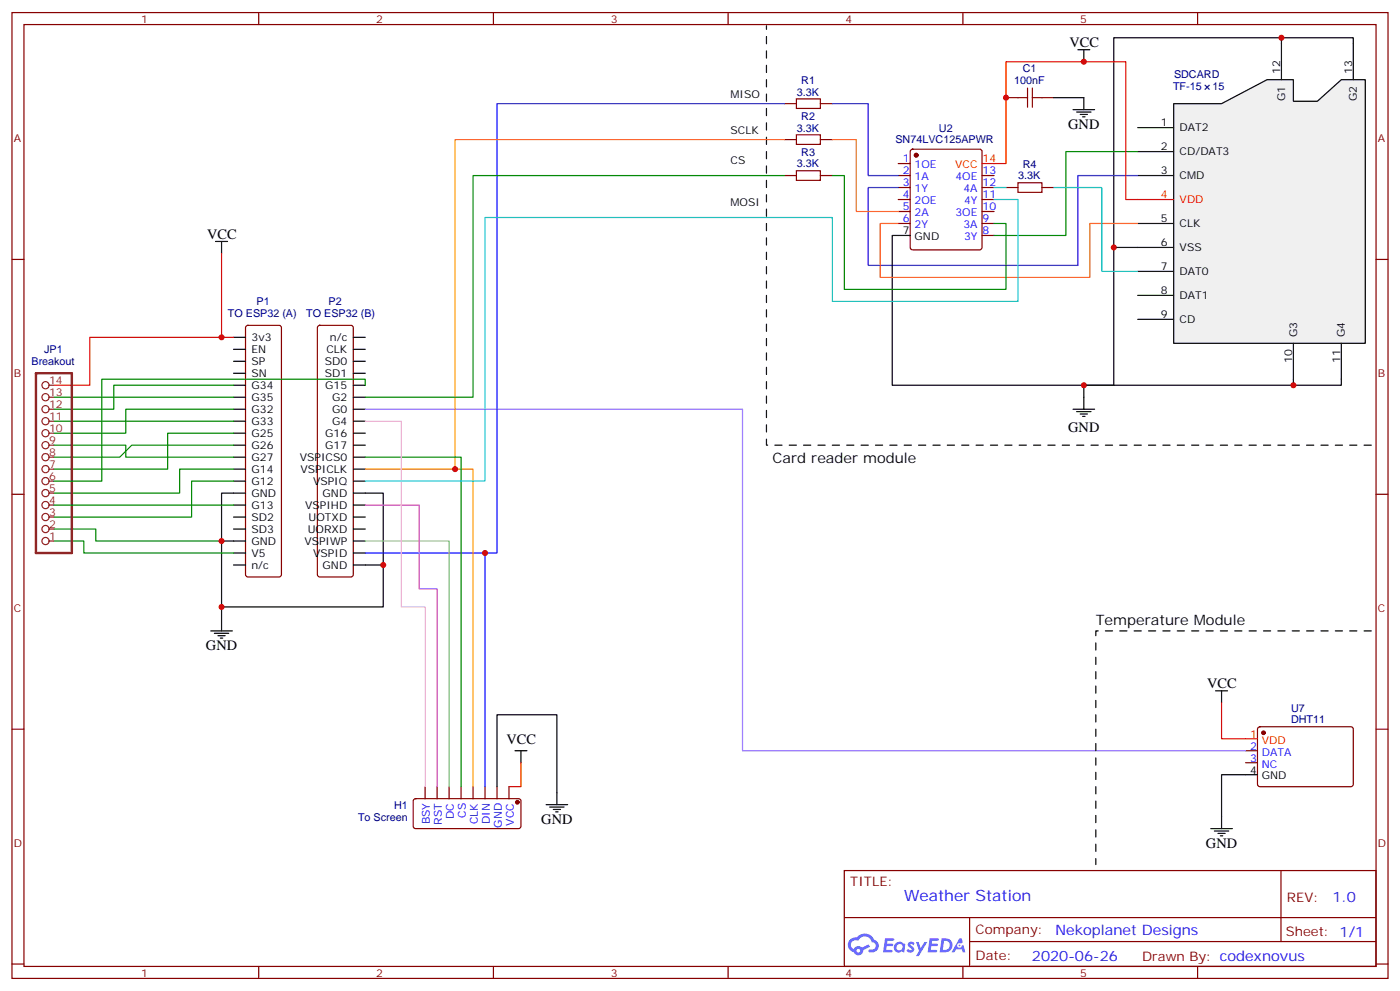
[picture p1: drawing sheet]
<svg xmlns="http://www.w3.org/2000/svg" width="412mm" height="292mm" viewBox="0 0 412 292" stroke-linecap="round" stroke-linejoin="round" font-family="sans-serif">
<g fill="none" stroke="#870000" stroke-width=".35">
<path d="M3.5 3.7h405.4v284.3h-405.4zM7.1 7.2h398.2v277.3h-398.2zM76.2 3.7v3.5M145.3 3.7v3.5M214.5 3.7v3.5M283.6 3.7v3.5M352.8 3.7v3.5M3.5 76.4h3.6M405.3 76.4h3.6M3.5 145.5h3.6M405.3 145.5h3.6M3.5 214.7h3.6"/>
<path d="M405.3 214.7h3.6M248.7 256.3h156.6v28.2h-156.6zM377.3 256.3v20.9M248.7 270.1h156.5M285.6 277.2h119.6M285.6 270.1v14.2M3.5 283.8h3.6M76.2 284.5v3.5M145.3 284.5v3.5M214.5 284.5v3.5M283.6 284.5v3.5M352.8 284.5v3.5"/>
<path d="M405.3 283.8h3.6"/>
</g>
<g fill="#5487ff">
<path d="M267.7 277.5a1.22 1.22 0 0 1 1.7 .2l-.4 .6a.47 .47 0 0 0-.3-.4 .47 .47 0 0 0-.5 .2l.1 .2a1.14 1.14 0 0 1 .8 1.8 1.14 1.14 0 0 1-1.9 0l-.2-.2 .5-.6 .7 .5a.29 .29 0 0 0 .3-.3 .29 .29 0 0 0-.2-.3 1.04 1.04 0 0 1-.6-1.7z"/>
<path d="M260.7 276.2h2.4l.3 .2-.2 .5-1.8 .1-.1 .8h1.5l.3 .4-.3 .4h-1.6l-.2 1.1h1.7l.2 .3-.2 .3-2.6 .1z"/>
<path d="M273.8 276.2h2.4l.3 .2-.1 .5-1.8 .1-.2 .8h1.6l.3 .4-.4 .4-1.6-.1-.1 1.1 1.7 .1 .2 .3-.2 .3-2.6 .1z"/>
<path d="M282.6 276.2h.7l.3 1.3-.6 .3a.69 .69 0 0 0-1 .3 .69 .69 0 0 0 .4 .9 .69 .69 0 0 0 .9-.6l.5-.2 .6 2.2h-.8l-.2-.9h-1.8l-.5 .9h-.8z"/>
<path d="M269.8 277.3h.8l.6 1.8 1.1-1.8h.9l-2.6 4.2h-.8l.9-1.5z"/>
<path d="M277.4 276.2l-.6 4.2h1.3a2.11 2.11 0 0 0 2.5-2.1 2.11 2.11 0 0 0-2.5-2.1zM278.1 277a1.39 1.39 0 0 1 1.7 1.4 1.39 1.39 0 0 1-1.8 1.2h-.3z"/>
<path d="M263.7 277.8a1.54 1.54 0 0 0-.1 2.2 1.54 1.54 0 0 0 2.2 .1l.6 .3 .3-2.3-.2-.3h-.4a1.49 1.49 0 0 0-2.4 0zM264 278.8a.94 .94 0 0 1 1.8 0 .94 .94 0 0 1-1.8 0z"/>
<path d="M250.4 276.6a2.18 2.18 0 0 0 1.1 3.7 1.44 1.44 0 0 0 1.6 .9 1.44 1.44 0 0 0 1.2-1.4l2-1.1-.5-.7-1.9 1a1.47 1.47 0 0 0-2.4 .4 1.39 1.39 0 0 1-.7-1.9 1.39 1.39 0 0 1 2-.5 2.12 2.12 0 0 1 2.2-1.3 2.12 2.12 0 0 1 1.9 1.7 1.14 1.14 0 0 1 1.1 1.4 1.14 1.14 0 0 1-1.7 .7 .43 .43 0 0 0-.5 .4 .43 .43 0 0 0 .4 .5 1.98 1.98 0 0 0 2.5-1.2 1.98 1.98 0 0 0-1.2-2.6 3.1 3.1 0 0 0-5.3-.6l-.9 .1zM252.3 279.9a.55 .55 0 0 1 1.1 0 .55 .55 0 0 1-1.1 0z"/>
<circle cx="282.6" cy="278.3" r=".26"/>
</g>
<g fill="none" stroke="#870000" stroke-width=".35">
<path d="M231.1 30.5h3.5M241.7 30.5h3.5M296.3 28.8h3.6M306.9 28.8h3.5M231.1 41.1h3.5M231.1 51.7h3.5M241.7 41.1h3.5M241.7 51.7h3.5M264.6 51.7h3.5M264.6 55.2h3.5M264.6 48.2h3.5M264.6 58.7h3.5"/>
<path d="M268.3 44.1l.5-.2h19.8l.5 .2 .2 .5v28.2l-.3 .5-.4 .3h-19.8l-.5-.3-.2-.5v-28.2zM289.3 51.7h3.5M289.3 55.2h3.5M289.3 58.7h3.5M296.3 55.2h3.6M306.9 55.2h3.5M264.6 62.3h3.5M264.6 65.8h3.5M289.3 62.3h3.5M289.3 65.8h3.5M289.3 69.3h3.5M72.6 96l.4-.2h9.2l.5 .2 .2 .5v72.7l-.2 .5-.5 .2h-9.2l-.5-.3-.2-.4v-72.7z"/>
<path d="M93.7 96l.5-.2h9.2l.5 .2 .2 .5v72.7l-.3 .5-.4 .2h-9.2l-.5-.3-.2-.4v-72.7zM370.7 214.2l.4-.2h27.1l.4 .7v16.5l-.7 .4-27.1-.1-.4-.6v-16.2zM121.9 235.3l.5-.2 30.6 .1 .5 .6-.1 7.7-.6 .4h-30.7l-.4-.7v-7.4zM125.2 231.6v3.5M128.8 231.6v3.5M132.3 231.6v3.5M135.8 231.6v3.5M139.3 231.6v3.5M142.9 231.6v3.5M146.4 231.6v3.5M149.9 231.6v3.5M366.9 221h3.5"/>
<path d="M366.9 224.5h3.5"/>
</g>
<g fill="none" stroke="#000" stroke-width=".35">
<path d="M63.5 71.1h3.5M65.3 71.1v3.5M264.6 69.3h3.5M68.8 99.3h3.5M104.1 99.3h3.5M68.8 102.8h3.5M68.8 106.4h3.5M68.8 109.9h3.5M68.8 113.4h3.5M68.8 116.9h3.5M104.1 102.8h3.5M104.1 106.4h3.5"/>
<path d="M104.1 109.9h3.5M104.1 113.4h3.5M104.1 116.9h3.5M68.8 120.5h3.5M68.8 124h3.5M68.8 127.5h3.5M68.8 131.1h3.5M68.8 134.6h3.5M68.8 138.1h3.5M104.1 120.5h3.5M104.1 124h3.5M104.1 127.5h3.5"/>
<path d="M104.1 131.1h3.5M104.1 134.6h3.5M104.1 138.1h3.5M68.8 141.6h3.5M68.8 148.7h3.5M68.8 152.2h3.5M68.8 155.8h3.5M72.3 159.3h-7v26.4M72.3 145.2h-7v14.1M104.1 145.2h8.8v21.1M104.1 141.6h3.5M104.1 148.7h3.5"/>
<path d="M104.1 152.2h3.5M104.1 155.8h3.5M104.1 159.3h3.5M68.8 162.8h3.5M68.8 166.3h3.5M104.1 166.3h8.8v12.4h-47.6M104.1 162.8h3.5M62.1 185.7h6.3M63.1 186.4h4.3M64.2 187.1h2.1M64.9 187.9h.7M358.1 203.4h3.5"/>
<path d="M359.8 203.4v3.5M146.4 231.6v-21.2h17.6v26.5M151.7 221h3.5M153.5 221v3.5M160.9 236.9h6.3M161.9 237.6h4.3M163 238.3h2.1M163.7 239h.7M370.4 228.1h-10.6v15.8M356.7 243.9h6.3M357.7 244.7h4.2M358.8 245.4h2.1"/>
<path d="M359.5 246.1h.7"/>
</g>
<g fill="#870000" stroke="#870000" stroke-width=".35">
<circle cx="152.4" cy="236.2" r=".53"/>
<circle cx="372.2" cy="215.7" r=".53"/>
<circle cx="269.9" cy="45.7" r=".53"/>
</g>
<path d="M289.3 48.2h3.5M65.3 74.6v24.7h3.5M65.3 99.3h-38.8v14.1h-10.6M359.8 206.9v10.6h10.6M153.5 224.5v7.1h-3.6" fill="none" stroke="#f00" stroke-width=".35"/>
<path d="M234.6 29.1h7.1v2.8h-7.1zM234.6 39.7h7.1v2.8h-7.1zM299.9 28.8h2.8M302.7 25.9v5.7M304.1 28.8h2.8M304.1 25.9v5.7M234.6 50.3h7.1v2.8h-7.1zM299.9 53.8h7v2.8h-7z" fill="none" stroke="#a10000" stroke-width=".35"/>
<path d="M403.9 131.1h-178.1v-123.5M403.9 185.7h-81.1v68.8" fill="none" stroke="#000" stroke-width=".35" stroke-dasharray="2.1 2.1"/>
<path d="M107.6 120.5h111.1v100.5h148.2" fill="none" stroke="#96f" stroke-width=".35"/>
<path d="M231.1 30.5h-84.7v132.3h-38.8M142.9 162.8v68.8" fill="none" stroke="#00f" stroke-width=".35"/>
<path d="M231.1 41.1h-97v97h-26.5M134.1 138.1h5.2v93.5" fill="none" stroke="#f90" stroke-width=".35"/>
<g fill="none" stroke="#008700" stroke-width=".35">
<path d="M231.1 51.7h-91.8v65.2h-31.7M15.9 116.9h52.9M68.8 113.4h-35.3v7.1h-17.6M107.6 113.4v-1.7h-77.6v29.9h-14.1M15.9 124h52.9M15.9 131.1h21.1v3.5h31.8M68.8 120.5h-31.8v7h-21.1M68.8 131.1h-30l-3.5 3.5h-19.4M68.8 127.5h-19.4v10.6h-33.5M68.8 138.1h-15.9v7.1h-37M107.6 134.6h28.2v97M15.9 155.8h12.3v3.5h37.1"/>
<path d="M15.9 159.3h8.8v3.5h44.1M15.9 148.7h52.9M68.8 141.6h-12.4v10.6h-40.5"/>
</g>
<path d="M107.6 159.3h24.7v72.3" fill="none" stroke="#9c6" stroke-width=".35"/>
<path d="M107.6 148.7h15.9v24.7h5.3v58.2" fill="none" stroke="#c3f" stroke-width=".35"/>
<path d="M107.6 124h10.6v54.7h7v52.9" fill="none" stroke="#f9f" stroke-width=".35"/>
<path d="M10.6 109.9h10.6v52.9h-10.6z" fill="none" stroke="#8c2424" stroke-width=".71"/>
<g fill="none" stroke="#8c2424" stroke-width=".35">
<path d="M14.5 116.9h1.4M14.5 113.4h1.4M14.5 138.1h1.4M14.5 134.6h1.4M14.5 131.1h1.4M14.5 127.5h1.4M14.5 124h1.4M14.5 120.5h1.4M14.5 159.3h1.4M14.5 155.8h1.4M14.5 152.2h1.4M14.5 148.7h1.4"/>
<path d="M14.5 145.2h1.4M14.5 141.6h1.4"/>
<circle cx="13.4" cy="116.9" r="1.06"/>
<circle cx="13.4" cy="113.4" r="1.06"/>
<circle cx="13.4" cy="131.1" r="1.06"/>
<circle cx="13.4" cy="127.5" r="1.06"/>
<circle cx="13.4" cy="120.5" r="1.06"/>
<circle cx="13.4" cy="138.1" r="1.06"/>
<circle cx="13.4" cy="124" r="1.06"/>
<circle cx="13.4" cy="134.6" r="1.06"/>
<circle cx="13.4" cy="155.8" r="1.06"/>
<circle cx="13.4" cy="159.3" r="1.06"/>
<circle cx="13.4" cy="152.2" r="1.06"/>
<circle cx="13.4" cy="145.2" r="1.06"/>
<circle cx="13.4" cy="141.6" r="1.06"/>
<circle cx="13.4" cy="148.7" r="1.06"/>
</g>
<path d="M345.7 30.5h14.1l13.4-7h7.8v6.3h7.1l7-6.3h7.1v77.6h-56.5z" fill="#f0f0f0" stroke="#000" stroke-width=".35"/>
<g fill="none" stroke="#000" stroke-width=".35">
<path d="M317.5 14.6h3.5M319.3 14.6v3.6M377.5 11.1h21.1v12.4M310.4 28.8h8.9v3.5M316.1 32.3h6.3M317.1 33h4.3M318.2 33.7h2.1M318.9 34.4h.7M335.1 37.6h10.6M377.5 23.5v-12.4h-49.4v61.7M335.1 44.6h10.6M335.1 51.7h10.6"/>
<path d="M264.6 69.3h-1.8v44.1h118.2v-12.3M335.1 65.8h10.6M335.1 79.9h10.6M345.7 72.8h-17.6v40.6h-8.8v7.1M335.1 87h10.6M335.1 94h10.6M395.1 101.1v12.3h-14.1M316.1 120.5h6.3M317.1 121.2h4.3M318.2 121.9h2.1M318.9 122.6h.7"/>
</g>
<path d="M292.8 48.2h3.5v-30h35.3v40.5h14.1" fill="none" stroke="#f00" stroke-width=".35"/>
<path d="M245.2 51.7h3.5v33.5h47.6v-19.4h-3.5M335.1 44.6h-21.1v24.7h-21.2" fill="none" stroke="#008700" stroke-width=".35"/>
<path d="M245.2 30.5h10.6v21.2h8.8M335.1 51.7h-17.6v26.4h-61.7v-22.9h8.8" fill="none" stroke="#00f" stroke-width=".35"/>
<path d="M264.6 65.8h-5.3v15.9h61.7v-15.9h14.1" fill="none" stroke="#f60" stroke-width=".35"/>
<path d="M292.8 58.7h7.1v30h-54.7v-24.7h-102.3v77.6h-35.3M292.8 55.2h3.5M310.4 55.2h14.2v24.7h10.5" fill="none" stroke="#0cf" stroke-width=".35"/>
<path d="M245.2 41.1h7v21.2h12.4" fill="none" stroke="#f90" stroke-width=".35"/>
<g fill="#c00">
<circle cx="319.3" cy="18.2" r=".88"/>
<circle cx="296.3" cy="28.8" r=".88"/>
<circle cx="377.5" cy="11.1" r=".88"/>
<circle cx="381" cy="113.4" r=".88"/>
<circle cx="142.9" cy="162.8" r=".88"/>
<circle cx="134.1" cy="138.1" r=".88"/>
<circle cx="65.3" cy="178.7" r=".88"/>
<circle cx="65.3" cy="159.3" r=".88"/>
<circle cx="112.9" cy="166.3" r=".88"/>
<circle cx="65.3" cy="99.3" r=".88"/>
<circle cx="319.3" cy="113.4" r=".88"/>
<circle cx="328.1" cy="72.8" r=".88"/>
</g>
<text font-size="4.6" fill="#00f" x="266.3" y="265.1">Weather Station</text>
<g font-size="4.2">
<text x="315" y="13.9">VCC</text>
<text x="314.7" y="37.9">GND</text>
<text x="61" y="70.4">VCC</text>
<text x="314.7" y="127.2">GND</text>
<text x="227.5" y="136.3">Card reader module</text>
<text x="322.8" y="184">Temperature Module</text>
<text x="60.7" y="191.4">GND</text>
<text x="355.6" y="202.7">VCC</text>
<text x="149.2" y="218.9">VCC</text>
<text x="159.5" y="242.5">GND</text>
<text x="355.2" y="249.6">GND</text>
</g>
<g font-size="4.2" fill="#00f">
<text x="392.5" y="265.6">1.0</text>
<text x="310.9" y="275.1">Nekoplanet Designs</text>
<text x="304" y="282.9">2020-06-26</text>
</g>
<g font-size="3.9" fill="#800">
<text x="250.5" y="260.9">TITLE:</text>
<text x="379.1" y="265.6">REV:</text>
<text x="287.4" y="275.1">Company:</text>
<text x="378.7" y="275.7">Sheet: 1/1</text>
<text x="287.4" y="282.8">Date:</text>
<text x="336.4" y="282.8">Drawn By: codexnovus</text>
</g>
<g font-size="3.2" fill="#800">
<text x="41.6" y="6.7">1</text>
<text x="110.8" y="6.7">2</text>
<text x="179.9" y="6.7">3</text>
<text x="249.1" y="6.7">4</text>
<text x="318.2" y="6.7">5</text>
<text x="4.1" y="41.8">A</text>
<text x="405.9" y="41.8">A</text>
<text x="4.1" y="110.9">B</text>
<text x="405.9" y="110.9">B</text>
<text x="4.1" y="180.1">C</text>
<text x="405.9" y="180.1">C</text>
<text x="4.1" y="249.2">D</text>
<text x="405.9" y="249.2">D</text>
<text x="41.6" y="287.5">1</text>
<text x="110.8" y="287.5">2</text>
<text x="179.9" y="287.5">3</text>
<text x="249.1" y="287.5">4</text>
<text x="318.2" y="287.5">5</text>
</g>
<g font-size="3.2" fill="#000080">
<text x="301.3" y="21.1">C1</text>
<text x="345.8" y="22.8">SDCARD</text>
<text x="234.7" y="28.1">3.3K</text>
<text x="236" y="24.9">R1</text>
<text x="298.7" y="24.6">100nF</text>
<text x="345.5" y="26.4">TF-15</text>
<text x="357.2" y="26.4">15</text>
<text x="236" y="35.5">R2</text>
<text x="234.7" y="38.7">3.3K</text>
<text x="276.6" y="38.7">U2</text>
<text x="236" y="46">R3</text>
<text x="263.8" y="42.2">SN74LVC125APWR</text>
<text x="234.7" y="49.3">3.3K</text>
<text x="300" y="52.8">3.3K</text>
<text x="301.3" y="49.6">R4</text>
<text x="75.6" y="89.9">P1</text>
<text x="96.8" y="89.8">P2</text>
<text x="67.1" y="93.4">TO ESP32 (A)</text>
<text x="90.2" y="93.3">TO ESP32 (B)</text>
<text x="9.3" y="107.5">Breakout</text>
<text x="13" y="103.9">JP1</text>
<text x="380.3" y="209.7">U7</text>
<text x="380.3" y="212.9">DHT11</text>
<text x="116.1" y="238">H1</text>
<text x="105.5" y="241.6">To Screen</text>
</g>
<g font-size="3.2">
<text x="377.1" y="21.7" transform="rotate(-90 377.1 21.7)">12</text>
<text x="398.3" y="21.7" transform="rotate(-90 398.3 21.7)">13</text>
<text x="215.2" y="28.8">MISO</text>
<text x="378.5" y="29.7" transform="rotate(-90 378.5 29.7)">G1</text>
<text x="399.7" y="29.7" transform="rotate(-90 399.7 29.7)">G2</text>
<text x="215.2" y="39.3">SCLK</text>
<text x="341.9" y="37.2">1</text>
<text x="347.5" y="38.6">DAT2</text>
<text x="341.9" y="44.3">2</text>
<text x="347.5" y="45.7">CD/DAT3</text>
<text x="215.2" y="48.2">CS</text>
<text x="341.9" y="51.3">3</text>
<text x="347.5" y="52.7">CMD</text>
<text x="215.2" y="60.5">MOSI</text>
<text x="341.9" y="65.4">5</text>
<text x="265.9" y="69">7</text>
<text x="269.4" y="70.7">GND</text>
<text x="347.5" y="66.9">CLK</text>
<text x="341.9" y="72.5">6</text>
<text x="347.5" y="73.9">VSS</text>
<text x="341.9" y="79.6">7</text>
<text x="347.5" y="81">DAT0</text>
<text x="341.9" y="86.6">8</text>
<text x="347.5" y="88">DAT1</text>
<text x="341.9" y="93.7">9</text>
<text x="347.5" y="95.1">CD</text>
<text x="74.1" y="100.4">3v3</text>
<text x="97.2" y="100.4">n/c</text>
<text x="382.1" y="99.3" transform="rotate(-90 382.1 99.3)">G3</text>
<text x="396.2" y="99.3" transform="rotate(-90 396.2 99.3)">G4</text>
<text x="74.1" y="103.9">EN</text>
<text x="74.1" y="107.4">SP</text>
<text x="95.7" y="107.4">SD0</text>
<text x="96.1" y="103.9">CLK</text>
<text x="380.6" y="106.9" transform="rotate(-90 380.6 106.9)">10</text>
<text x="394.8" y="106.9" transform="rotate(-90 394.8 106.9)">11</text>
<text x="74.1" y="110.9">SN</text>
<text x="95.7" y="110.9">SD1</text>
<text x="74.1" y="114.5">G34</text>
<text x="74.1" y="118">G35</text>
<text x="95.8" y="114.5">G15</text>
<text x="97.8" y="118">G2</text>
<text x="74.1" y="121.5">G32</text>
<text x="74.1" y="125.1">G33</text>
<text x="97.8" y="125.1">G4</text>
<text x="97.8" y="121.5">G0</text>
<text x="74.1" y="128.6">G25</text>
<text x="95.8" y="128.6">G16</text>
<text x="74.1" y="132.1">G26</text>
<text x="74.1" y="135.6">G27</text>
<text x="88.3" y="135.6">VSPICS0</text>
<text x="95.8" y="132.1">G17</text>
<text x="74.1" y="139.2">G14</text>
<text x="74.1" y="142.7">G12</text>
<text x="88.5" y="139.2">VSPICLK</text>
<text x="92.2" y="142.7">VSPIQ</text>
<text x="74.1" y="146.2">GND</text>
<text x="74.1" y="149.8">G13</text>
<text x="89.9" y="149.8">VSPIHD</text>
<text x="95" y="146.2">GND</text>
<text x="74.1" y="153.3">SD2</text>
<text x="90.9" y="153.3">UOTXD</text>
<text x="74.1" y="156.8">SD3</text>
<text x="74.1" y="160.3">GND</text>
<text x="89.7" y="160.3">VSPIWP</text>
<text x="90.7" y="156.8">UORXD</text>
<text x="74.1" y="163.9">V5</text>
<text x="74.1" y="167.4">n/c</text>
<text x="92.3" y="163.9">VSPID</text>
<text x="95" y="167.4">GND</text>
<text x="368.2" y="227.7">4</text>
<text x="371.7" y="229.5">GND</text>
</g>
<g font-size="3.2" fill="#00f">
<text x="265.9" y="47.8">1</text>
<text x="265.9" y="51.3">2</text>
<text x="269.4" y="49.6">1OE</text>
<text x="269.4" y="53.1">1A</text>
<text x="281.4" y="53.1">4OE</text>
<text x="289.5" y="51.3">13</text>
<text x="265.9" y="54.9">3</text>
<text x="265.9" y="58.4">4</text>
<text x="269.4" y="56.6">1Y</text>
<text x="283.8" y="56.6">4A</text>
<text x="289.5" y="58.4">11</text>
<text x="289.5" y="54.9">12</text>
<text x="265.9" y="61.9">5</text>
<text x="265.9" y="65.4">6</text>
<text x="269.4" y="60.1">2OE</text>
<text x="269.4" y="63.7">2A</text>
<text x="281.4" y="63.7">3OE</text>
<text x="284" y="60.1">4Y</text>
<text x="289.5" y="65.4">9</text>
<text x="289.5" y="61.9">10</text>
<text x="269.4" y="67.2">2Y</text>
<text x="283.8" y="67.2">3A</text>
<text x="284" y="70.7">3Y</text>
<text x="289.5" y="69">8</text>
<text x="368.2" y="220.7">2</text>
<text x="368.2" y="224.2">3</text>
<text x="371.7" y="222.4">DATA</text>
<text x="371.7" y="226">NC</text>
<text x="126.6" y="242.7" transform="rotate(-90 126.6 242.7)">BSY</text>
<text x="130.2" y="242.8" transform="rotate(-90 130.2 242.8)">RST</text>
<text x="133.7" y="241.1" transform="rotate(-90 133.7 241.1)">DC</text>
<text x="137.2" y="240.8" transform="rotate(-90 137.2 240.8)">CS</text>
<text x="140.8" y="242.6" transform="rotate(-90 140.8 242.6)">CLK</text>
<text x="144.3" y="242.6" transform="rotate(-90 144.3 242.6)">DIN</text>
<text x="147.8" y="243.7" transform="rotate(-90 147.8 243.7)">GND</text>
<text x="151.3" y="243" transform="rotate(-90 151.3 243)">VCC</text>
</g>
<g font-size="3.2" fill="#f00">
<text x="289.5" y="47.8">14</text>
<text x="281.4" y="49.6">VCC</text>
<text x="341.9" y="58.4">4</text>
<text x="347.5" y="59.8">VDD</text>
<text x="368.2" y="217.1">1</text>
<text x="371.7" y="218.9">VDD</text>
</g>
<g font-size="3.2" fill="#8d2323">
<text x="14.5" y="113.1">14</text>
<text x="14.5" y="116.6">13</text>
<text x="14.5" y="123.6">11</text>
<text x="14.5" y="120.1">12</text>
<text x="14.5" y="130.7">9</text>
<text x="14.5" y="127.2">10</text>
<text x="14.5" y="137.8">7</text>
<text x="14.5" y="134.2">8</text>
<text x="14.5" y="141.3">6</text>
<text x="14.5" y="148.3">4</text>
<text x="14.5" y="144.8">5</text>
<text x="14.5" y="155.4">2</text>
<text x="14.5" y="151.9">3</text>
<text x="14.5" y="158.9">1</text>
</g>
</svg>
